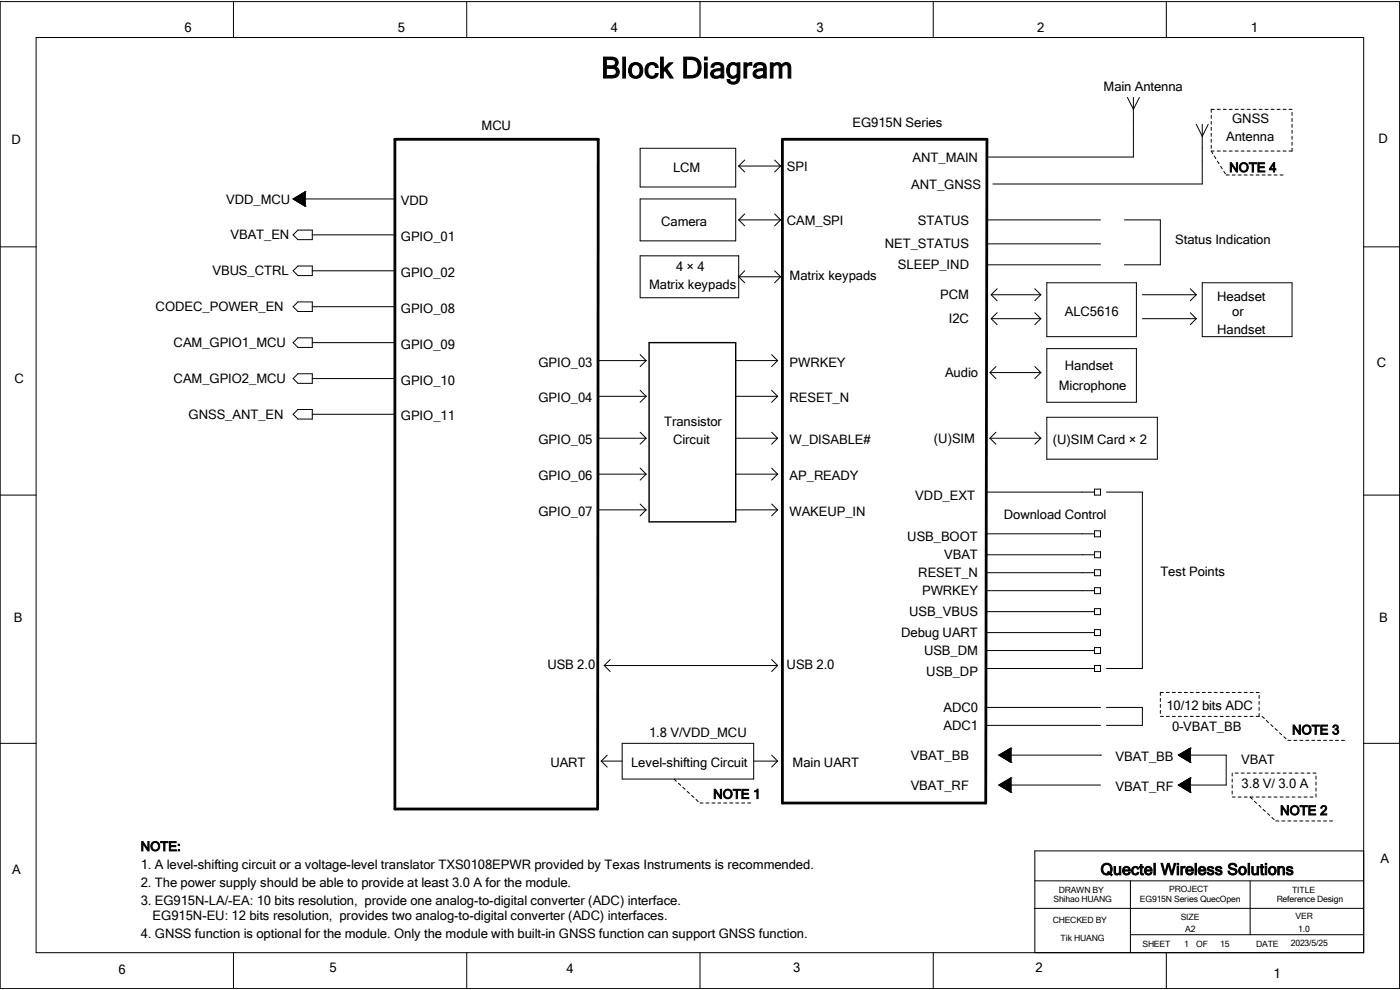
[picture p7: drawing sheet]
<svg xmlns="http://www.w3.org/2000/svg" width="297mm" height="210mm" viewBox="0 0 297 210" stroke-linecap="round" stroke-linejoin="round" font-family="sans-serif">
<path d="M83.8 29.5h43.1l-.1 142.1h-43zM166 29.5h43.4l-.3 140.8h-43.1z" fill="none" stroke="#000" stroke-width=".59"/>
<g fill="none" stroke="#000" stroke-width=".21">
<path d="M0 .3h296.9v209.4h-296.9zM7.7 8h281.6v194.1h-281.6zM49.5 .3v7.7M99 .3v7.7M148.5 .3v7.7M198 .3v7.7M247.4 .3v7.7M135.8 31.5h20.3v8.2h-20.3zM156.7 35.2h8.9M156.7 35.2l1.3 1.3M158 34l-1.3 1.2M164.3 34l1.3 1.2"/>
<path d="M165.6 35.2l-1.3 1.3M239.2 20.7l1.3 2.5 1.2-2.5M240.5 20.7v12.6h-31.1M253.8 26.4l1.3 2.5 1.2-2.5M255.1 26.4v12.6h-44.4M257 24.5v.6M257 25.7v.7M257 27v.6M257 28.3v.6M257 29.5v.7M257 30.8v.7M257.6 32h-.6l.3 .6"/>
<path d="M257.6 33.1l.3 .6M257.6 23.2h-.6v.6M258.2 32h.7M258.2 23.2h.7M258.3 34.2l.3 .5M259 35.3l.3 .5M259.5 32h.6M259.5 23.2h.6M259.6 36.4l.4 .5M260.1 37.1h.7M260.8 32h.6M260.8 23.2h.6"/>
<path d="M261.4 37.1h.6M262 32h.7M262 23.2h.7M262.7 37.1h.6M263.3 32h.6M263.3 23.2h.6M263.9 37.1h.7M264.6 32h.6M264.6 23.2h.6M265.2 37.1h.7M265.9 32h.6M265.9 23.2h.6"/>
<path d="M266.5 37.1h.6M267.1 32h.7M267.1 23.2h.7M267.8 37.1h.6M268.4 32h.6M268.4 23.2h.6M269 37.1h.7M269.7 32h.6M269.7 23.2h.6M270.3 37.1h.6M270.9 32h.7M270.9 23.2h.7"/>
<path d="M271.6 37.1h.6M272.2 32h.6M272.2 23.2h.6M273.5 23.2h.6M274.1 23.8v.7M274.1 25.1v.6M274.1 26.4v.6M274.1 27.6v.7M274.1 28.9v.6M274.1 30.2v.6M274.1 31.5v.5h-.6M0 52.4h7.7"/>
<path d="M62.2 42.2h.1M62.2 49.8l1-1h3.1v2h-3.1zM62.2 57.4l1-1h3.1v2.1h-3.1zM62.2 42.2h21.3M62.2 42.2l2.5 1.5M62.3 42.1v.2M62.4 42.3h2.3M62.6 42v.5h2.1M62.7 42h2M62.7 41.9v.6M62.9 41.7v1M63 42.7h1.7"/>
<path d="M63.2 41.6v1.2h1.5M63.3 41.6h1.4M63.3 41.5v1.4M63.6 41.4v1.7M63.7 43.1h1M63.8 41.2l.1 2h.8M63.9 41.2h.8M64 41.1v2.2M64.2 41v2.4M64.3 43.5h.4M64.5 40.9v2.7h.2M64.6 40.8h.1"/>
<path d="M64.6 40.8v2.8M64.7 43.7h.1M64.7 40.7h.1M64.7 40.7l-2.5 1.5M64.7 40.7v3M64.7 41.1h-.6v2.2h.6M64.7 41.4h-1.2v1.6h1.2M64.7 41.8h-1.9v.8h1.9M64.7 42.1h-2.3v.3M64.7 41.7h-1.6v1.1M64.7 41.3h-1v1.8M64.7 40.9h-.4v2.6"/>
<path d="M66.3 57.4h17.2M66.3 49.8h17.2M135.8 42.2h20.3v8.9h-20.3zM135.8 54.3h20.9v8.9h-20.9zM156.7 46.7h8.9M156.7 46.7l1.3 1.2M156.7 58.7h8.9M156.7 58.7l1.3 1.3M158 45.4l-1.3 1.3M158 57.4l-1.3 1.3M164.3 45.4l1.3 1.3M164.3 57.4l1.3 1.3"/>
<path d="M165.6 46.7l-1.3 1.2M165.6 58.7l-1.3 1.3M209.4 51.7h24.1M209.4 46.7h24.1M209.4 56.2h24.1M222.1 60h19v11.4h-19zM238.5 46.7h7.7v9.5h-7.7M255.1 60h19v11.4h-19zM289.3 52.4h7.6M62.2 65.1l1-1h3.1v2h-3.1zM62.2 72.7l1-1h3.1v2h-3.1zM66.3 65.1h17.2"/>
<path d="M66.3 72.7h17.2M126.9 76.5h10.2M135.8 75.2l1.3 1.3M137.1 76.5l-1.3 1.3M156.1 76.5h8.9M163.7 75.2l1.3 1.3M165 76.5l-1.3 1.3M210.1 79h10.7M210.4 67.6h10.4M210.4 62.5h10.4M211.3 77.8l-1.3 1.2 1.3 1.3M211.5 66.3l-1.2 1.3 1.2 1.3"/>
<path d="M211.5 61.3l-1.2 1.2 1.2 1.3M219.5 66.3l1.3 1.3M219.5 61.3l1.3 1.2M219.5 77.8l1.3 1.2M220.8 67.6l-1.3 1.3M220.8 62.5l-1.3 1.3M220.8 79l-1.3 1.3M222.1 74h19v11.3h-19zM242.4 67.6h11.4M242.4 62.5h11.4M252.5 66.3l1.3 1.3M252.5 61.3l1.3 1.2"/>
<path d="M253.8 67.6l-1.3 1.3M253.8 62.5l-1.3 1.3M62.2 80.3l1-1h3.1v2h-3.1zM62.2 87.9l1-1h3.1v2h-3.1zM66.3 87.9h17.2M66.3 80.3h17.2M126.9 93h10.2M126.9 84.1h10.2M135.8 99.3l1.3 1.3M135.8 91.7l1.3 1.3M135.8 82.8l1.3 1.3M137.1 93l-1.3 1.2"/>
<path d="M137.1 84.1l-1.3 1.2M156.1 93h8.9M156.1 84.1h8.9M163.7 99.3l1.3 1.3M163.7 91.7l1.3 1.3M163.7 82.8l1.3 1.3M165 93l-1.3 1.2M165 84.1l-1.3 1.2M210 93h10.8M210 93l1.3 1.2M211.3 91.7l-1.3 1.3M219.5 91.7l1.3 1.3"/>
<path d="M220.8 93l-1.3 1.2M222.1 88.5h23.4v8.9h-23.4zM0 105h7.7M126.9 100.6h10.2M126.9 108.2h10.2M135.8 106.9l1.3 1.3M137.1 100.6l-1.3 1.3M137.1 108.2l-1.3 1.2M156.1 100.6h8.9M156.1 108.2h8.9M163.7 106.9l1.3 1.3M165 100.6l-1.3 1.3"/>
<path d="M165 108.2l-1.3 1.2M209.4 117.7h22.8M209.4 113.2h22.8M209.4 104.4h22.8M232.2 103.8h1.3v1.2h-1.3zM232.2 112.6h1.3v1.3h-1.3zM232.2 117.1h1.3v1.2h-1.3zM234.7 104.4h7.7v37.4h-7.7M289.3 105h7.6M129.5 139.9l-1.3 1.3M163.7 139.9l1.3 1.3M209.4 125.3h22.8"/>
<path d="M209.4 129.8h22.8M209.4 134.2h22.8M209.4 138h22.8M209.4 121.5h22.8M232.2 120.9h1.3v1.2h-1.3zM232.2 124.7h1.3v1.2h-1.3zM232.2 129.1h1.3v1.3h-1.3zM232.2 133.6h1.3v1.2h-1.3zM232.2 137.4h1.3v1.2h-1.3zM0 157.7h7.7M128.2 141.2l1.3 1.3M128.2 141.2h36.8"/>
<path d="M132 157.7h27.9v7.6h-27.9zM165 141.2l-1.3 1.3M209.4 153.9h24.1M209.4 150.1h24.1M209.4 141.8h22.8M212.3 160v.4M212.3 159.9h2.2M212.4 159.9v.6M212.5 159.8h2M212.6 159.8v.8h1.9M212.7 159.8v.9M212.9 159.6v1.2"/>
<path d="M213 159.6h1.5M213.1 159.5v1.4M213.3 159.4v1.6M213.6 159.2v2M213.6 159.2h.9M213.7 159.1v2.2M214 159v2.4M214.2 158.9v2.7M214.2 158.8h.3M214.3 158.8v2.9M214.5 158.7h.1M214.5 158.7v3"/>
<path d="M214.5 159.7h-1.7v1M214.5 159.4h-1.3v1.6h1.3M214.5 159.3h-1.1v1.8M214.5 159h-.7v2.3h.7M214.5 158.9h-.4v2.6M214.5 158.7l-2.6 1.5M232.2 141.2h1.3v1.3h-1.3zM234.7 150.1h7.7v3.8h-7.7M246.2 148.2v.6M246.2 149.4v.7M246.2 150.7v.6M246.2 152h.6"/>
<path d="M246.8 146.9h-.6v.6M247.4 152h.7M247.4 146.9h.7M248.7 152h.6M248.7 146.9h.6M250 152h.6M250 146.9h.6M250.4 160v.4M250.4 159.9h2.1M250.5 159.9v.6M250.7 159.8v.9M250.8 159.7h1.7"/>
<path d="M250.9 159.7v1M251 159.6v1.2M251 159.6h1.5M251.1 159.5v1.4M251.2 152h.7M251.2 146.9h.7M251.4 159.4v1.6M251.5 159.3h1M251.5 159.3v1.8M251.6 159.2v2M251.7 159.2h.8M251.8 159.1v2.2"/>
<path d="M252 159v2.4M252.3 158.9v2.7M252.3 158.8h.2M252.4 158.8v2.9M252.5 158.7h.1M252.5 159h-.6v2.3h.6M252.5 159.4h-1.3v1.6h1.3M252.5 159.8h-1.9v.8h1.9M252.5 158.9h-.4v2.6M252.5 158.7l-2.5 1.5M252.5 158.7v3M252.5 152h.7"/>
<path d="M252.5 146.9h.7M253.8 152h.6M253.8 146.9h.6M255.1 152h.6M255.1 146.9h.6M256.3 152h.7M256.3 146.9h.7M257.6 152h.6M257.6 146.9h.6M258.9 152h.6M258.9 146.9h.6M260.1 152h.7"/>
<path d="M260.1 146.9h.7M261.4 152h.6M261.4 146.9h.6M262.7 152h.6M262.7 146.9h.6M263.9 152h.7M263.9 146.9h.7M265.2 152h.7M265.2 146.9h.7M266.5 146.9h.6M267.1 151.3v.7h-.6M267.1 147.5v.7"/>
<path d="M267.1 148.8v.6M267.1 150.1v.6M267.8 152l.4 .4M268.6 152.8l.5 .5M269.6 153.7l.4 .4M270.5 154.6l.5 .4M271.4 155.4l.5 .5M272.4 156.3l.4 .4M273.2 157.1h.7M274.5 157.1h.6M275.8 157.1h.6M277 157.1h.7"/>
<path d="M278.3 157.1h.6M279.5 157.1h.7M280.8 157.1h.6M282.1 157.1h.6M283.3 157.1h.7M284.6 157.1h.6M289.3 157.7h7.6M127.6 161.5l1.2 1.2M127.6 161.5h4.4M128.8 160.2l-1.2 1.3M143 165.3l.5 .4M143.9 166.2l.5 .4"/>
<path d="M144.9 167l.4 .4M145.8 167.9l.5 .4M146.7 168.7l.5 .5M147.7 169.6l.4 .5M148.5 170.3h.6M149.8 170.3h.6M151 170.3h.7M152.3 170.3h.6M153.5 170.3h.7M154.8 170.3h.6M156.1 170.3h.6M157.4 170.3h.6"/>
<path d="M158.6 170.3h.7M159.9 161.5h5.1M163.7 160.2l1.3 1.3M165 161.5l-1.3 1.2M211.9 166.5h.1M211.9 160.2h.1M211.9 160.2h21.6M211.9 166.5h21.6M211.9 166.5l2.6 1.6M211.9 160.2l2.6 1.5M212 160.1v.2M212 166.5v.1"/>
<path d="M212.1 166.4h2.4M212.1 160.1h2.4M212.1 166.7h2.4M212.2 160.1v.3l2.3-.1M212.2 166.4v.3M212.3 166.3v.5M212.3 166.8h2.2M212.3 166.3h2.2M212.3 160.4h2.2M212.4 166.2v.7M212.5 166.2h2M212.6 166.2v.7h1.9"/>
<path d="M212.7 166.1v.9M212.8 160.7h1.7M212.9 165.9v1.3M213 167.2h1.5M213 165.9h1.5M213 160.8h1.5M213.1 165.9v1.4M213.3 165.7v1.7M213.4 167.4h1.1M213.4 161.1h1.1M213.6 165.6v2M213.6 167.6h.9"/>
<path d="M213.6 165.5h.9M213.6 161.2h.9M213.7 165.5v2.1M214 165.4v2.4M214 167.8h.5M214 161.5h.5M214.2 165.2v2.7M214.2 167.9h.3M214.2 165.1h.3M214.2 161.6h.3M214.3 165.1v2.9M214.5 168.1h.1"/>
<path d="M214.5 165h.1M214.5 161.7h.1M214.5 165l-2.6 1.5M214.5 165v3.1M214.5 165.4h-.7v2.3h.7M214.5 165.8h-1.3v1.5h1.3M214.5 166h-1.7v1h1.7M214.5 165.7h-1.1v1.8M214.5 165.3h-.5l.1 2.6M233.5 160.2h.1M250 160.2h.1M250 166.5h.1"/>
<path d="M250 160.2h10.1v6.3h-10.1M250 160.2l2.5 1.5M250 166.5l2.5 1.6M250.1 160.1v.2M250.1 166.5v.1M250.2 166.7h2.3M250.2 166.4h2.3M250.2 160.3h2.3M250.2 160.1h2.3M250.2 160.1v.3M250.2 166.4v.3M250.4 166.3v.5"/>
<path d="M250.4 166.8h2.1M250.4 166.3h2.1M250.4 160.4h2.1M250.5 166.2v.7M250.7 166.1v.9M250.8 167h1.7M250.8 166h1.7M250.8 160.7h1.7M250.9 166v1.1M251 165.9v1.3M251 167.2h1.5M251 165.9h1.5"/>
<path d="M251 160.8h1.5M251.1 165.9v1.4M251.4 165.7v1.7M251.5 167.4h1M251.5 165.7h1M251.5 161.1h1M251.5 165.7v1.8M251.6 165.6v2M251.7 167.6h.8M251.7 161.2h.8M251.7 165.5h.8M251.8 165.5v2.1"/>
<path d="M252 165.4v2.4M252.1 167.8h.4M252.1 161.5h.4M252.3 165.2v2.7M252.3 167.9h.2M252.3 161.6h.2M252.3 165.1h.2M252.4 165.1v2.9M252.5 161.7h.1M252.5 168.1h.1M252.5 165h.1M252.5 165.4h-.6v2.3h.6"/>
<path d="M252.5 165.8h-1.3v1.5h1.3M252.5 166.2h-1.9v.7h1.9M252.5 165.3h-.4v2.6M252.5 165v3.1M252.5 165l-2.5 1.5M261.4 164v.6M261.4 165.3v.6M261.4 166.5v.7M261.4 167.8v.6M261.4 169.1h.6M262 164h.7M262.7 169.1h.6"/>
<path d="M263.3 164h.6M263.9 169.1h.7M264.6 164h.6M265.9 169.1h-.7l.5 .4M265.9 164h.6M266.1 170l.5 .4M266.5 169.1h.6M267.1 170.8l.4 .4M267.1 164h.7M267.8 169.1h.6M268 171.7l.4 .4M268.4 164h.6"/>
<path d="M268.9 172.6l.5 .4M269 169.1h.7M269.7 164h.6M269.8 173.4l.5 .5M270.3 169.1h.6M270.7 174.2h.6M270.9 164h.7M271.6 169.1h.6M271.9 174.2h.7M272.2 164h.6M272.8 169.1h.7M273.2 174.2h.7"/>
<path d="M273.5 164h.6M274.1 169.1h.6M274.5 174.2h.6M274.7 164h.7M275.4 169.1h.6M275.8 174.2h.6M276 164h.6M276.6 169.1h.7M277 174.2h.7M277.3 164h.6M277.9 169.1h.7M278.3 174.2h.6"/>
<path d="M278.6 164h.6M279.2 164.6v.7M279.2 165.9v.6M279.2 167.2v.6M279.2 168.4v.7M279.5 174.2h.7M280.8 174.2h.6M282.1 174.2h.6M219.4 192.7h69.9M219.5 186.9h69.8M239.8 186.9v15.2M239.8 198.3h49.5"/>
<path d="M265.2 186.9v11.4M289.3 180.5h-69.8v21.6M49.5 202.1v7.6M99 202.1v7.6M148.5 202.1v7.6M198 202.1v7.6M247.4 202.1v7.6"/>
</g>
<path d="M137.7 72.7h18.4v38h-18.4z" fill="none" stroke="#000" stroke-width=".3"/>
<text font-size="6.2" x="127.6" y="16.6">Block Diagram</text>
<text font-size="3.4" x="233.5" y="185.6">Quectel Wireless Solutions</text>
<g font-size="2.8">
<text x="39.1" y="6.7">6</text>
<text x="84.4" y="6.7">5</text>
<text x="129.6" y="6.7">4</text>
<text x="173.2" y="6.7">3</text>
<text x="220" y="6.7">2</text>
<text x="265.3" y="6.7">1</text>
<text x="234.1" y="19.4">Main Antenna</text>
<text x="102.2" y="27.6">MCU</text>
<text x="180.8" y="27">EG915N Series</text>
<text x="260.1" y="29.9">Antenna</text>
<text x="261.4" y="26.1">GNSS</text>
<text x="2.5" y="30.6">D</text>
<text x="193.6" y="34.3">ANT_MAIN</text>
<text x="292.5" y="30.4">D</text>
<text x="142.8" y="36.5">LCM</text>
<text x="166.9" y="36.2">SPI</text>
<text x="193.3" y="40">ANT_GNSS</text>
<text x="260.8" y="36.5">NOTE 4</text>
<text x="48" y="43.2">VDD_MCU</text>
<text x="85" y="43.5">VDD</text>
<text x="140.3" y="47.9">Camera</text>
<text x="166.9" y="47.6">CAM_SPI</text>
<text x="194.7" y="47.6">STATUS</text>
<text x="48.9" y="50.8">VBAT_EN</text>
<text x="85" y="51.1">GPIO_01</text>
<text x="187.7" y="52.7">NET_STATUS</text>
<text x="249.3" y="51.7">Status Indication</text>
<text x="45.1" y="58.4">VBUS_CTRL</text>
<text x="85" y="58.7">GPIO_02</text>
<text x="143.4" y="57.4">4 × 4</text>
<text x="167.5" y="59.4">Matrix keypads</text>
<text x="190.5" y="57.1">SLEEP_IND</text>
<text x="137.7" y="61.3">Matrix keypads</text>
<text x="199.5" y="63.5">PCM</text>
<text x="258.2" y="63.8">Headset</text>
<text x="33" y="66">CODEC_POWER_EN</text>
<text x="85" y="66.3">GPIO_08</text>
<text x="201.3" y="68.6">I2C</text>
<text x="225.9" y="67">ALC5616</text>
<text x="258.2" y="70.8">Handset</text>
<text x="261.4" y="67">or</text>
<text x="36.8" y="73.7">CAM_GPIO1_MCU</text>
<text x="85" y="74">GPIO_09</text>
<text x="114.2" y="77.8">GPIO_03</text>
<text x="167.5" y="77.8">PWRKEY</text>
<text x="292.1" y="77.9">C</text>
<text x="3.1" y="81.2">C</text>
<text x="36.8" y="81.3">CAM_GPIO2_MCU</text>
<text x="85" y="81.6">GPIO_10</text>
<text x="200.5" y="80">Audio</text>
<text x="224.6" y="82.8">Microphone</text>
<text x="225.9" y="78.4">Handset</text>
<text x="40" y="88.9">GNSS_ANT_EN</text>
<text x="85" y="89.2">GPIO_11</text>
<text x="114.2" y="85.3">GPIO_04</text>
<text x="167.5" y="85.3">RESET_N</text>
<text x="114.2" y="94.2">GPIO_05</text>
<text x="140.9" y="90.4">Transistor</text>
<text x="142.8" y="94.2">Circuit</text>
<text x="167.5" y="94.2">W_DISABLE#</text>
<text x="198.1" y="93.9">(U)SIM</text>
<text x="223.4" y="94.2">(U)SIM Card × 2</text>
<text x="114.2" y="101.9">GPIO_06</text>
<text x="167.5" y="101.9">AP_READY</text>
<text x="194.2" y="106">VDD_EXT</text>
<text x="114.2" y="109.4">GPIO_07</text>
<text x="167.5" y="109.4">WAKEUP_IN</text>
<text x="213" y="110.1">Download Control</text>
<text x="192.5" y="114.9">USB_BOOT</text>
<text x="200.3" y="118.7">VBAT</text>
<text x="194.8" y="122.5">RESET_N</text>
<text x="246.2" y="122.2">Test Points</text>
<text x="3" y="131.9">B</text>
<text x="192.9" y="130.7">USB_VBUS</text>
<text x="195.6" y="126.3">PWRKEY</text>
<text x="292.6" y="131.9">B</text>
<text x="191.2" y="135.2">Debug UART</text>
<text x="116.1" y="141.8">USB 2.0</text>
<text x="166.9" y="141.8">USB 2.0</text>
<text x="196" y="139">USB_DM</text>
<text x="196.5" y="143.4">USB_DP</text>
<text x="200.2" y="151">ADC0</text>
<text x="200.2" y="154.9">ADC1</text>
<text x="247.4" y="150.7">10/12 bits ADC</text>
<text x="248.7" y="155.2">0–VBAT_BB</text>
<text x="274.1" y="155.8">NOTE 3</text>
<text x="137.7" y="156.4">1.8 V/VDD_MCU</text>
<text x="193.3" y="161.2">VBAT_BB</text>
<text x="236.6" y="161.5">VBAT_BB</text>
<text x="116.8" y="162.7">UART</text>
<text x="133.9" y="162.7">Level-shifting Circuit</text>
<text x="168.1" y="162.7">Main UART</text>
<text x="193.2" y="167.5">VBAT_RF</text>
<text x="236.6" y="167.8">VBAT_RF</text>
<text x="263.3" y="162.1">VBAT</text>
<text x="263.4" y="167.2">3.8 V/ 3.0 A</text>
<text x="151.3" y="169.4">NOTE 1</text>
<text x="271.6" y="172.9">NOTE 2</text>
<text x="2.6" y="185.3">A</text>
<text x="29.8" y="180.5">NOTE:</text>
<text x="29.8" y="184.3">1. A level-shifting circuit or a voltage-level translator TXS0108EPWR provided by Texas Instruments is recommended.</text>
<text x="292.9" y="183.2">A</text>
<text x="29.8" y="188.1">2. The power supply should be able to provide at least 3.0 A for the module.</text>
<text x="29.8" y="191.9">3. EG915N-LA/-EA: 10 bits resolution, provide one analog-to-digital converter (ADC) interface.</text>
<text x="32.4" y="195.1">EG915N-EU: 12 bits resolution, provides two analog-to-digital converter (ADC) interfaces.</text>
<text x="29.8" y="198.9">4. GNSS function is optional for the module. Only the module with built-in GNSS function can support GNSS function.</text>
<text x="25.1" y="206.6">6</text>
<text x="69.9" y="206.1">5</text>
<text x="120.2" y="206.4">4</text>
<text x="168.3" y="206.1">3</text>
<text x="219.7" y="206.1">2</text>
<text x="270.2" y="207.4">1</text>
</g>
<g font-size="1.8">
<text x="223.5" y="191.3">Shihao HUANG</text>
<text x="224.6" y="189.4">DRAWN BY</text>
<text x="241.9" y="191.3">EG915N Series QuecOpen</text>
<text x="248.1" y="189.1">PROJECT</text>
<text x="270.8" y="191.3">Reference Design</text>
<text x="274.1" y="189.4">TITLE</text>
<text x="223.4" y="195.7">CHECKED BY</text>
<text x="250.5" y="195.2">SIZE</text>
<text x="251.4" y="197.7">A2</text>
<text x="274.9" y="195">VER</text>
<text x="275.4" y="197.7">1.0</text>
<text x="225" y="199.6">Tik HUANG</text>
<text x="242.4" y="200.8">SHEET</text>
<text x="251.2" y="200.8">1</text>
<text x="253.8" y="200.8">OF</text>
<text x="258.9" y="200.8">15</text>
<text x="266.5" y="200.8">DATE</text>
<text x="273.9" y="200.7">2023/5/25</text>
</g>
</svg>
